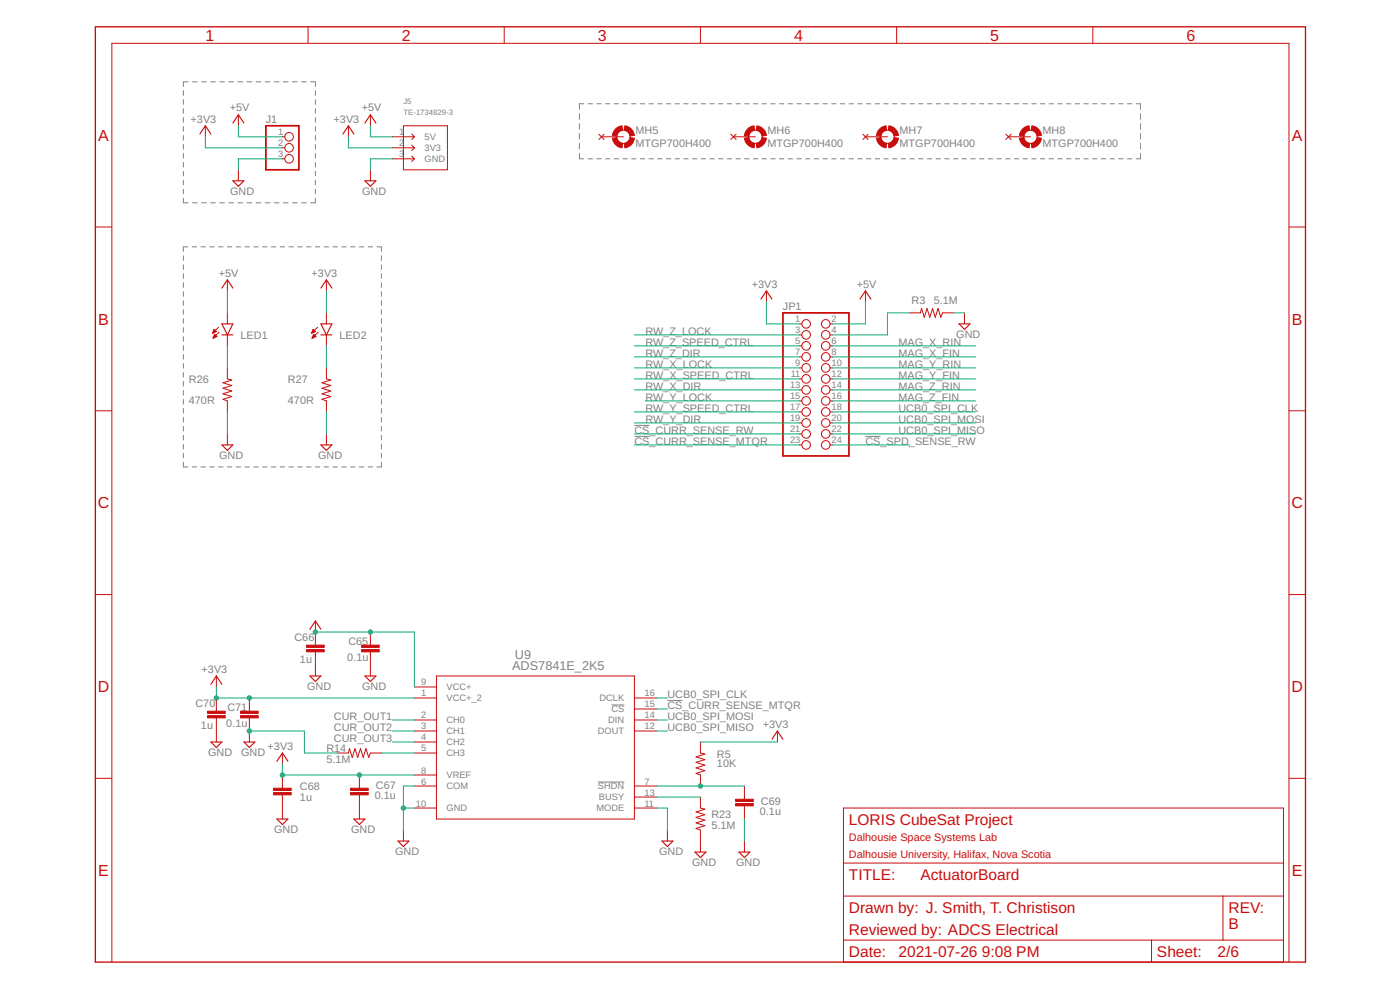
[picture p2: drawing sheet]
<svg xmlns="http://www.w3.org/2000/svg" width="420mm" height="297mm" viewBox="0 0 420 297" stroke-linecap="round" stroke-linejoin="round" font-family="sans-serif">
<g fill="none" stroke="#808080" stroke-width=".3">
<path d="M55 27.2v1.4M55 29.9v1.4M55 32.6v1.4M55 35.3v1.4M55 38v1.4M56.5 24.6h-1.5v1.3M57.8 24.6h1.4M60.5 24.6h1.4M63.2 24.6h1.4M65.9 24.6h1.5M68.7 24.6h1.4M71.4 24.6h1.4"/>
<path d="M74.1 24.6h1.5M76.9 24.6h1.4M79.6 24.6h1.4M82.3 24.6h1.4M85 24.6h1.5M87.8 24.6h1.4M90.5 24.6h1.4M93.2 24.6h1.5v1.3M94.7 27.2v1.4M94.7 29.9v1.4M94.7 32.6v1.4M94.7 35.3v1.4"/>
<path d="M94.7 38v1.4M173.9 34.1v1.7M173.9 37.1v1.7M175.2 31.1h-1.3v1.7M176.5 31.1h1.3M179.1 31.1h1.3M181.7 31.1h1.3M184.3 31.1h1.4M186.9 31.1h1.4M189.5 31.1h1.4M192.2 31.1h1.3M194.8 31.1h1.3"/>
<path d="M197.4 31.1h1.3M200 31.1h1.3M202.6 31.1h1.3M205.2 31.1h1.3M207.8 31.1h1.3M210.4 31.1h1.4M213 31.1h1.4M215.7 31.1h1.3M218.3 31.1h1.3M220.9 31.1h1.3M223.5 31.1h1.3M226.1 31.1h1.3"/>
<path d="M228.7 31.1h1.3M231.3 31.1h1.3M233.9 31.1h1.3M236.5 31.1h1.3M239.2 31.1h1.3M241.8 31.1h1.3M244.4 31.1h1.3M247 31.1h1.3M249.6 31.1h1.3M252.2 31.1h1.3M254.8 31.1h1.3M257.4 31.1h1.3"/>
<path d="M260 31.1h1.3M262.7 31.1h1.3M265.3 31.1h1.3M267.9 31.1h1.3M270.5 31.1h1.3M273.1 31.1h1.3M275.7 31.1h1.3M278.3 31.1h1.3M280.9 31.1h1.3M283.5 31.1h1.3M286.2 31.1h1.3M288.8 31.1h1.3"/>
<path d="M291.4 31.1h1.3M294 31.1h1.3M296.6 31.1h1.3M299.2 31.1h1.3M301.8 31.1h1.3M304.4 31.1h1.3M307 31.1h1.3M309.6 31.1h1.4M312.3 31.1h1.3M314.9 31.1h1.3M317.5 31.1h1.3M320.1 31.1h1.3"/>
<path d="M322.7 31.1h1.3M325.3 31.1h1.3M327.9 31.1h1.3M330.5 31.1h1.3M333.1 31.1h1.4M335.7 31.1h1.4M338.3 31.1h1.4M341 31.1h1.3v1.7M342.3 34.1v1.7M342.3 37.1v1.7M55 40.7v1.4M55 43.3v1.4"/>
<path d="M55 46v1.4M55 48.7v1.4M55 51.4v1.4M55 54.1v1.4M55 56.8v1.4M55 59.5v1.4h1.5M94.7 40.7v1.4M94.7 43.3v1.4M94.7 46v1.4M94.7 48.7v1.4M94.7 51.4v1.4M94.7 54.1v1.4"/>
<path d="M94.7 56.8v1.4M94.7 59.5v1.4h-1.5M173.9 40v1.7M173.9 43v1.7M173.9 46v1.6h1.3M176.5 47.6h1.3M179.1 47.6h1.3M181.7 47.6h1.3M184.3 47.6h1.4M186.9 47.6h1.4M189.5 47.6h1.4M192.2 47.6h1.3"/>
<path d="M194.8 47.6h1.3M197.4 47.6h1.3M200 47.6h1.3M202.6 47.6h1.3M205.2 47.6h1.3M207.8 47.6h1.3M210.4 47.6h1.4M213 47.6h1.4M215.7 47.6h1.3M218.3 47.6h1.3M220.9 47.6h1.3M223.5 47.6h1.3"/>
<path d="M226.1 47.6h1.3M228.7 47.6h1.3M231.3 47.6h1.3M233.9 47.6h1.3M236.5 47.6h1.3M239.2 47.6h1.3M241.8 47.6h1.3M244.4 47.6h1.3M247 47.6h1.3M249.6 47.6h1.3M252.2 47.6h1.3M254.8 47.6h1.3"/>
<path d="M257.4 47.6h1.3M260 47.6h1.3M262.7 47.6h1.3M265.3 47.6h1.3M267.9 47.6h1.3M270.5 47.6h1.3M273.1 47.6h1.3M275.7 47.6h1.3M278.3 47.6h1.3M280.9 47.6h1.3M283.5 47.6h1.3M286.2 47.6h1.3"/>
<path d="M288.8 47.6h1.3M291.4 47.6h1.3M294 47.6h1.3M296.6 47.6h1.3M299.2 47.6h1.3M301.8 47.6h1.3M304.4 47.6h1.3M307 47.6h1.3M309.6 47.6h1.4M312.3 47.6h1.3M314.9 47.6h1.3M317.5 47.6h1.3"/>
<path d="M320.1 47.6h1.3M322.7 47.6h1.3M325.3 47.6h1.3M327.9 47.6h1.3M330.5 47.6h1.3M333.1 47.6h1.4M335.7 47.6h1.4M338.3 47.6h1.4M342.3 40v1.7M342.3 43v1.7M342.3 46v1.6h-1.3M55 76.8v1.3"/>
<path d="M55 79.5v1.4M56.4 74.1h-1.4v1.4M57.7 74.1h1.3M57.8 60.9h1.4M60.3 74.1h1.4M60.5 60.9h1.4M62.9 74.1h1.4M63.2 60.9h1.4M65.6 74.1h1.3M65.9 60.9h1.5M68.2 74.1h1.4M68.7 60.9h1.4"/>
<path d="M70.9 74.1h1.3M71.4 60.9h1.4M73.5 74.1h1.3M74.1 60.9h1.5M76.2 74.1h1.3M76.9 60.9h1.4M78.8 74.1h1.3M79.6 60.9h1.4M81.4 74.1h1.4M82.3 60.9h1.4M84.1 74.1h1.3M85 60.9h1.5"/>
<path d="M86.7 74.1h1.4M87.8 60.9h1.4M89.4 74.1h1.3M90.5 60.9h1.4M92 74.1h1.3M94.6 74.1h1.4M97.3 74.1h1.3M99.9 74.1h1.4M102.6 74.1h1.3M105.2 74.1h1.3M107.8 74.1h1.4M110.5 74.1h1.3"/>
<path d="M113.1 74.1h1.4v1.4M114.5 76.8v1.3M114.5 79.5v1.4M55 82.1v1.4M55 84.8v1.4M55 87.5v1.4M55 90.2v1.4M55 92.9v1.4M55 95.6v1.4M55 98.3v1.4M114.5 82.1v1.4M114.5 84.8v1.4"/>
<path d="M114.5 87.5v1.4M114.5 90.2v1.4M114.5 92.9v1.4M114.5 95.6v1.4M114.5 98.3v1.4M55 101v1.4M55 103.7v1.4M55 106.4v1.4M55 109.1v1.4M55 111.8v1.4M55 114.5v1.4M55 117.2v1.4"/>
<path d="M55 119.8v1.4M114.5 101v1.4M114.5 103.7v1.4M114.5 106.4v1.4M114.5 109.1v1.4M114.5 111.8v1.4M114.5 114.5v1.4M114.5 117.2v1.4M114.5 119.8v1.4M55 122.6v1.3M55 125.2v1.4M55 127.9v1.4"/>
<path d="M55 130.6v1.4M55 133.3v1.4M55 136v1.4M55 138.7v1.4h1.4M114.5 122.6v1.3M114.5 125.2v1.4M114.5 127.9v1.4M114.5 130.6v1.4M114.5 133.3v1.4M114.5 136v1.4M114.5 138.7v1.4h-1.4M190.4 127.6h4.5"/>
<path d="M190.4 130.9h4.5M259.7 130.9h4.6M57.7 140.1h1.3M60.3 140.1h1.4M62.9 140.1h1.4M65.6 140.1h1.3M68.2 140.1h1.4M70.9 140.1h1.3M73.5 140.1h1.3M76.2 140.1h1.3M78.8 140.1h1.3M81.4 140.1h1.4"/>
<path d="M84.1 140.1h1.3M86.7 140.1h1.4M89.4 140.1h1.3M92 140.1h1.3M94.6 140.1h1.4M97.3 140.1h1.3M99.9 140.1h1.4M102.6 140.1h1.3M105.2 140.1h1.3M107.8 140.1h1.4M110.5 140.1h1.3M183.5 211.5h3.9"/>
<path d="M200.3 210.2h4.5M179.5 234.6h7.9"/>
</g>
<g fill="#c90d0c" stroke="#c90d0c" stroke-width=".3">
<path d="M187.5 37.8a3.2 3.2 0 0 1 2.9 2.8l-1.3 .2-.5-1-1.3-.7z" fill-rule="evenodd"/>
<path d="M184.7 38.7l.8-.6 1.2-.3 .2 1.3-1.4 .7-.4 1-1.3-.2 .4-1.1z" fill-rule="evenodd"/>
<path d="M183.8 41.5l1.3-.2 .4 1 1.4 .7-.2 1.3a3.2 3.2 0 0 1-2.9-2.8z" fill-rule="evenodd"/>
<path d="M187.3 43l1.3-.7 .5-1 1.3 .2a3.2 3.2 0 0 1-2.9 2.8z" fill-rule="evenodd"/>
<path d="M227.1 37.8a3.3 3.3 0 0 1 2.9 2.8l-1.3 .2-.4-1-1.3-.7z" fill-rule="evenodd"/>
<path d="M224.4 38.7l.7-.6 1.2-.3 .2 1.3-1.3 .7-.5 1-1.3-.2 .4-1.1z" fill-rule="evenodd"/>
<path d="M223.4 41.5l1.3-.2 .5 1 1.3 .7-.2 1.3a3.3 3.3 0 0 1-2.9-2.8z" fill-rule="evenodd"/>
<path d="M227 43l1.3-.7 .4-1 1.3 .2a3.3 3.3 0 0 1-2.9 2.8z" fill-rule="evenodd"/>
<path d="M266.7 37.8a3.3 3.3 0 0 1 2.9 2.8l-1.3 .2-.4-1-1.3-.7z" fill-rule="evenodd"/>
<path d="M264 38.7l.8-.6 1.1-.3 .2 1.3-1.3 .7-.4 1-1.4-.2 .4-1.1z" fill-rule="evenodd"/>
<path d="M263 41.5l1.4-.2 .4 1 1.3 .7-.2 1.3a3.3 3.3 0 0 1-2.9-2.8z" fill-rule="evenodd"/>
<path d="M266.6 43l1.3-.7 .4-1 1.3 .2a3.3 3.3 0 0 1-2.9 2.8z" fill-rule="evenodd"/>
<path d="M309.7 37.8a3.2 3.2 0 0 1 2.8 2.8l-1.2 .2-.5-1-1.3-.7z" fill-rule="evenodd"/>
<path d="M306.9 38.7l.8-.6 1.1-.3 .2 1.3-1.3 .7-.4 1-1.3-.2 .3-1.1z" fill-rule="evenodd"/>
<path d="M306 41.5l1.3-.2 .4 1 1.3 .7-.2 1.3a3.2 3.2 0 0 1-2.8-2.8z" fill-rule="evenodd"/>
<path d="M309.5 43l1.3-.7 .5-1 1.2 .2a3.2 3.2 0 0 1-2.8 2.8z" fill-rule="evenodd"/>
</g>
<g fill="none" stroke="#c90d0c" stroke-width=".3">
<path d="M92.5 8v5M151.3 8v5M210.2 8v5M269.1 8v5M328 8v5M61.6 37.7v3.3M71.5 34.4v3.3M104.6 37.7v3.3M111.2 34.4v3.3M121.1 37.7h13.2v13.2h-13.2zM71.5 50.9v3.4M84.8 41h.7"/>
<path d="M84.8 44.3h.7M84.8 47.6h.7M111.2 50.9v3.4M117.8 41h6.6M117.8 44.3h6.6M117.8 47.6h6.6M123.5 40.2l.9 .8M123.5 43.5l.9 .8M123.5 46.8l.9 .8M124.4 41l-.9 .9M124.4 44.3l-.9 .9M124.4 47.6l-.9 .9"/>
<path d="M179.7 40.3l1.6 1.5M180.5 41h6.6M181.3 40.3l-1.6 1.5M219.3 40.3l1.6 1.5M220.1 41h6.6M220.9 40.3l-1.6 1.5M259 40.3l1.5 1.5M259.7 41h6.6M260.5 40.3l-1.5 1.5M301.9 40.3l1.5 1.5M302.7 41h6.6M303.4 40.3l-1.5 1.5"/>
<path d="M28.6 68.1h5M386.8 68.1h5M63.8 99.9h.3M63.9 99.7h.6M64 99.5h.8M64.1 99.4h.7M64.1 99.2h.5M64.2 99h.3M64.3 98.9h.1M64.3 98.8l.6 .7-1.1 .5zM65.6 98.2l-1.8 1.8M65.8 99.7l-1.9 1.8"/>
<path d="M68.2 84v3.3M68.2 93.9v3.3M93.5 99.9h.3M93.6 99.7h.5M93.7 99.5h.9M93.8 99.4h.7M93.8 99.2h.6M93.9 99h.3M94 98.9h.1M94 98.8l.7 .7-1.2 .5zM95.3 98.2l-1.8 1.8M95.5 99.7l-1.8 1.8"/>
<path d="M98 84v3.3M98 93.9v3.3M230 87.3v3.3M239.9 97.2h.7M249.1 97.2h.7M259.7 87.3v3.3M272.9 93.9h3.3l.4-1.3 .8 2.6 .8-2.6 .8 2.6 .9-2.6 .8 2.6 .8-2.6 .8 2.6 .6-1.3h3.3M289.5 93.9v3.3M64 101.4h.2M64.1 101.2h.5M64.1 101h.9M64.2 100.9h.8"/>
<path d="M64.3 100.7h.5M64.3 100.5h.4M64.4 100.4h.1M64.4 100.3l.7 .7-1.2 .5zM68.2 100.5v3.3M68.2 110.4v3.3l1.4 .3-2.7 .9 2.7 .8-2.7 .8 2.7 .8-2.7 .9 2.7 .8-2.7 .8 1.3 .5v3.3M93.7 101.4h.2M93.8 101.2h.5M93.9 101h.8M93.9 100.9h.8M94 100.7h.5M94.1 100.5h.3"/>
<path d="M94.1 100.4h.1M94.1 100.3l.7 .7-1.1 .5zM98 100.5v3.3M98 110.4v3.3l1.3 .3-2.7 .9 2.7 .8-2.7 .8 2.7 .8-2.7 .9 2.7 .8-2.7 .8 1.4 .5v3.3M239.9 100.5h.7M239.9 103.8h.7M239.9 107.1h.7M239.9 110.4h.7M239.9 113.7h.7M239.9 117h.7M249.1 100.5h.7M249.1 103.8h.7"/>
<path d="M249.1 107.1h.7M249.1 110.4h.7M249.1 113.7h.7M249.1 117h.7M28.6 123.3h5M68.2 130.2v3.3M98 130.2v3.3M239.9 120.3h.7M239.9 123.6h.7M239.9 126.9h.7M239.9 130.2h.7M239.9 133.5h.7"/>
<path d="M249.1 120.3h.7M249.1 123.6h.7M249.1 126.9h.7M249.1 130.2h.7M249.1 133.5h.7M386.8 123.3h5M28.6 178.4h5M386.8 178.4h5M94.7 186.3v7.3M94.7 195.6v7.2M111.2 189.6v4M111.2 195.6v7.2"/>
<path d="M64.9 202.8v3.3M64.9 209.4v4M64.9 215.4v7.2M74.8 209.4v4M74.8 215.4v7.2M124.4 209.4h6.6M124.4 216h6.6M124.4 219.3h6.6M124.4 206.1h6.6M131 202.8h59.4v42.9h-59.4zM190.4 209.4h6.6M190.4 216h6.6"/>
<path d="M190.4 219.3h6.6M190.4 212.7h6.6M233.3 219.3v3.3M28.6 233.5h5M84.8 225.9v3.3M84.8 232.5v4M84.8 238.5v7.2M101.3 225.9h3.3l.3-1.3 .8 2.7 .8-2.7 .9 2.7 .8-2.7 .8 2.7 .8-2.7 .9 2.7 .5-1.4h3.3M107.9 232.5v4M107.9 238.5v7.2M124.4 222.6h6.6M124.4 225.9h6.6"/>
<path d="M124.4 235.8h6.6M124.4 232.5h6.6M190.4 235.8h6.6M190.4 239.1h6.6M210.2 222.6v3.3l1.3 .4-2.6 .8 2.6 .8-2.6 .8 2.6 .9-2.6 .8 2.6 .8-2.6 .9 1.3 .4v3.3M210.2 239.1v3.3l1.3 .4-2.6 .8 2.6 .8-2.6 .9 2.6 .8-2.6 .8 2.6 .8-2.6 .9 1.3 .4v6.7M223.4 235.8v4M386.8 233.5h5M121.1 249v3.3M124.4 242.4h6.6M190.4 242.4h6.6M200.3 249v3.3"/>
<path d="M223.4 241.8v3.9M223.4 252.3v3.4M253.1 242.4h132.1v46.3h-132.1zM253.1 259h132.1M253.1 268.9h132.1M367 268.9v13.2M33.6 288.7v-275.7h353.2v275.7M253.1 282.1h132.1M345.6 282.1v6.6"/>
<circle cx="86.8" cy="44.3" r="1.29"/>
<circle cx="86.8" cy="47.6" r="1.29"/>
<circle cx="86.8" cy="41" r="1.29"/>
<circle cx="187.1" cy="41" r="1.99"/>
<circle cx="226.7" cy="41" r="1.99"/>
<circle cx="266.3" cy="41" r="1.99"/>
<circle cx="309.3" cy="41" r="1.99"/>
<circle cx="241.9" cy="97.2" r="1.29"/>
<circle cx="247.8" cy="97.2" r="1.29"/>
<circle cx="241.9" cy="110.4" r="1.29"/>
<circle cx="241.9" cy="103.8" r="1.29"/>
<circle cx="241.9" cy="107.1" r="1.29"/>
<circle cx="241.9" cy="113.7" r="1.29"/>
<circle cx="241.9" cy="100.5" r="1.29"/>
<circle cx="241.9" cy="117" r="1.29"/>
<circle cx="247.8" cy="107.1" r="1.29"/>
<circle cx="247.8" cy="110.4" r="1.29"/>
<circle cx="247.8" cy="103.8" r="1.29"/>
<circle cx="247.8" cy="100.5" r="1.29"/>
<circle cx="247.8" cy="113.7" r="1.29"/>
<circle cx="247.8" cy="117" r="1.29"/>
<circle cx="241.9" cy="133.5" r="1.29"/>
<circle cx="241.9" cy="123.6" r="1.29"/>
<circle cx="241.9" cy="130.2" r="1.29"/>
<circle cx="241.9" cy="126.9" r="1.29"/>
<circle cx="241.9" cy="120.3" r="1.29"/>
<circle cx="247.8" cy="120.3" r="1.29"/>
<circle cx="247.8" cy="126.9" r="1.29"/>
<circle cx="247.8" cy="123.6" r="1.29"/>
<circle cx="247.8" cy="130.2" r="1.29"/>
<circle cx="247.8" cy="133.5" r="1.29"/>
</g>
<path d="M79.8 37.7h9.9v13.2h-9.9zM235 93.9h19.8v42.9h-19.8z" fill="none" stroke="#c90d0c" stroke-width=".53"/>
<g fill="none" stroke="#c90d0c" stroke-width=".34">
<path d="M69.9 36.9l1.6-2.5 1.7 2.5M109.5 36.9l1.7-2.5 1.6 2.5M60 40.2l1.6-2.5 1.7 2.5M69.9 54.3h3.3l-1.7 1.6zM102.9 40.2l1.7-2.5 1.6 2.5M109.5 54.3h3.3l-1.6 1.6zM66.6 97.2h3.3l-1.7 3.3zM66.6 86.4l1.6-2.4 1.7 2.4M96.3 97.2h3.3l-1.6 3.3zM96.3 86.4l1.7-2.4 1.6 2.4M228.4 89.7l1.6-2.4 1.7 2.4M258.1 89.7l1.6-2.4 1.7 2.4"/>
<path d="M287.8 97.2h3.3l-1.6 1.6zM66.6 100.5h3.3M96.3 100.5h3.3M66.6 133.5h3.3l-1.7 1.6zM96.3 133.5h3.3l-1.6 1.6zM93 188.8l1.7-2.5 1.6 2.5M63.3 205.3l1.6-2.5 1.7 2.5M93 202.8h3.3l-1.6 1.7zM109.5 202.8h3.3l-1.6 1.7zM63.3 222.6h3.3l-1.7 1.7zM73.2 222.6h3.3l-1.7 1.7zM83.1 228.4l1.7-2.5 1.6 2.5"/>
<path d="M231.7 221.8l1.6-2.5 1.7 2.5M83.1 245.7h3.3l-1.6 1.7zM106.2 245.7h3.3l-1.6 1.7zM119.4 252.3h3.3l-1.6 1.7zM198.6 252.3h3.4l-1.7 1.7zM208.6 255.7h3.3l-1.7 1.6zM221.8 255.7h3.3l-1.7 1.6z"/>
</g>
<path d="M28.6 8h363.2v280.7h-363.2z" fill="none" stroke="#c90d0c" stroke-width=".4"/>
<g fill="#c90d0c" stroke="#c90d0c" stroke-width=".3">
<path d="M108.5 194.9h5.3v.7h-5.3z"/>
<path d="M108.5 193.6h5.3v.6h-5.3z"/>
<path d="M92 194.9h5.3v.7h-5.3z"/>
<path d="M92 193.6h5.3v.6h-5.3z"/>
<path d="M105.2 237.8h5.3v.7h-5.3z"/>
<path d="M105.2 236.5h5.3v.7h-5.3z"/>
<path d="M82.1 237.8h5.3v.7h-5.3z"/>
<path d="M82.1 236.5h5.3v.7h-5.3z"/>
<path d="M220.8 241.1h5.3v.7h-5.3z"/>
<path d="M220.8 239.8h5.3v.7h-5.3z"/>
<path d="M62.3 214.7h5.3v.7h-5.3z"/>
<path d="M62.3 213.4h5.3v.7h-5.3z"/>
<path d="M72.2 214.7h5.3v.7h-5.3z"/>
<path d="M72.2 213.4h5.3v.7h-5.3z"/>
</g>
<g fill="none" stroke="#0dab76" stroke-width=".3">
<path d="M71.5 37.7v3.3h13.3M111.2 37.7v3.3h6.6M61.6 41v3.3h23.2M84.8 47.6h-13.3v3.3M104.6 41v3.3h13.2M117.8 47.6h-6.6v3.3M68.2 87.3v6.6M98 87.3v6.6M230 90.6v6.6h9.9M259.7 90.6v6.6h-9.9M272.9 93.9h-6.6v6.6h-16.5M286.2 93.9h3.3"/>
<path d="M68.2 103.8v6.6M98 103.8v6.6M190.4 110.4h49.5M190.4 117h49.5M190.4 113.7h49.5M190.4 107.1h49.5M190.4 103.8h49.5M190.4 100.5h49.5M249.8 110.4h43M249.8 117h43M249.8 113.7h43M249.8 107.1h43"/>
<path d="M249.8 103.8h43M68.2 123.6v6.6M98 123.6v6.6M190.4 126.9h49.5M190.4 130.2h49.5M190.4 123.6h49.5M190.4 133.5h49.5M193.7 120.3h46.2M249.8 126.9h43M249.8 130.2h43M249.8 123.6h43M249.8 120.3h43"/>
<path d="M249.8 133.5h23.1M94.7 189.6h29.7v16.5M64.9 206.1v3.3h59.5M74.8 219.3h16.6v6.6h9.9M117.8 219.3h6.6M117.8 216h6.6M197 219.3h3.3M197 216h3.3M197 209.4h3.3M197 212.7h3.3M84.8 229.2v3.3h39.6M114.5 225.9h9.9"/>
<path d="M117.8 222.6h6.6M124.4 235.8h-3.3v13.2M197 235.8h26.4M197 239.1h13.2M210.2 222.6h23.1M121.1 242.4h3.3M197 242.4h3.3v6.6M223.4 245.7v6.6"/>
</g>
<g fill="#0dab76" stroke="#0dab76" stroke-width=".3">
<circle cx="121.1" cy="242.4" r=".66"/>
<circle cx="74.8" cy="219.3" r=".66"/>
<circle cx="107.9" cy="232.5" r=".66"/>
<circle cx="84.8" cy="232.5" r=".66"/>
<circle cx="74.8" cy="209.4" r=".66"/>
<circle cx="64.9" cy="209.4" r=".66"/>
<circle cx="111.2" cy="189.6" r=".66"/>
<circle cx="94.7" cy="189.6" r=".66"/>
<circle cx="210.2" cy="235.8" r=".66"/>
</g>
<g font-size="4.8" fill="#c90d0c">
<text x="61.7" y="12.2">1</text>
<text x="120.6" y="12.2">2</text>
<text x="179.4" y="12.2">3</text>
<text x="238.3" y="12.2">4</text>
<text x="297.2" y="12.2">5</text>
<text x="356.1" y="12.2">6</text>
<text x="29.5" y="42.2">A</text>
<text x="387.7" y="42.2">A</text>
<text x="29.5" y="97.4">B</text>
<text x="387.7" y="97.4">B</text>
<text x="29.4" y="152.5">C</text>
<text x="387.6" y="152.5">C</text>
<text x="29.4" y="207.7">D</text>
<text x="387.6" y="207.7">D</text>
<text x="29.5" y="262.8">E</text>
<text x="387.7" y="262.8">E</text>
</g>
<g font-size="4.7" fill="#c90d0c">
<text x="254.8" y="247.4">LORIS CubeSat Project</text>
<text x="254.8" y="263.9">TITLE:</text>
<text x="276.2" y="263.9">ActuatorBoard</text>
<text x="254.8" y="273.8">Drawn by: J. Smith, T. Christison</text>
<text x="368.7" y="273.8">REV:</text>
<text x="254.8" y="280.4">Reviewed by: ADCS Electrical</text>
<text x="368.7" y="278.8">B</text>
<text x="254.8" y="287">Date:</text>
<text x="269.6" y="287">2021-07-26</text>
<text x="294.7" y="287">9:08 PM</text>
<text x="347.2" y="287">Sheet:</text>
<text x="365.4" y="287">2/6</text>
</g>
<g font-size="3.8" fill="#808080">
<text x="154.5" y="197.6">U9</text>
<text x="153.7" y="200.9">ADS7841E_2K5</text>
</g>
<g font-size="3.3" fill="#808080">
<text x="68.9" y="33.5">+5V</text>
<text x="108.6" y="33.5">+5V</text>
<text x="57.2" y="36.8">+3V3</text>
<text x="79.8" y="36.9">J1</text>
<text x="100.1" y="36.8">+3V3</text>
<text x="190.7" y="40.3">MH5</text>
<text x="230.4" y="40.3">MH6</text>
<text x="270" y="40.3">MH7</text>
<text x="312.9" y="40.3">MH8</text>
<text x="190.7" y="44.3">MTGP700H400</text>
<text x="230.4" y="44.3">MTGP700H400</text>
<text x="270" y="44.3">MTGP700H400</text>
<text x="312.9" y="44.3">MTGP700H400</text>
<text x="69.1" y="58.4">GND</text>
<text x="108.7" y="58.4">GND</text>
<text x="65.6" y="83">+5V</text>
<text x="93.5" y="83">+3V3</text>
<text x="225.6" y="86.3">+3V3</text>
<text x="257.1" y="86.3">+5V</text>
<text x="235" y="93.1">JP1</text>
<text x="273.6" y="91.3">R3</text>
<text x="280.2" y="91.2">5.1M</text>
<text x="72.2" y="101.8">LED1</text>
<text x="101.9" y="101.8">LED2</text>
<text x="193.7" y="100.5">RW_Z_LOCK</text>
<text x="287" y="101.3">GND</text>
<text x="193.7" y="107.1">RW_Z_DIR</text>
<text x="193.7" y="103.8">RW_Z_SPEED_CTRL</text>
<text x="269.6" y="107.1">MAG_X_FIN</text>
<text x="269.6" y="103.8">MAG_X_RIN</text>
<text x="193.7" y="113.7">RW_X_SPEED_CTRL</text>
<text x="193.7" y="110.4">RW_X_LOCK</text>
<text x="269.6" y="110.4">MAG_Y_RIN</text>
<text x="269.6" y="113.7">MAG_Y_FIN</text>
<text x="56.7" y="115">R26</text>
<text x="86.4" y="115">R27</text>
<text x="193.7" y="117">RW_X_DIR</text>
<text x="269.6" y="117">MAG_Z_RIN</text>
<text x="56.7" y="121.3">470R</text>
<text x="86.4" y="121.3">470R</text>
<text x="193.7" y="123.6">RW_Y_SPEED_CTRL</text>
<text x="193.7" y="120.3">RW_Y_LOCK</text>
<text x="269.6" y="123.6">UCB0_SPI_CLK</text>
<text x="269.6" y="120.3">MAG_Z_FIN</text>
<text x="190.4" y="130.2">CS_CURR_SENSE_RW</text>
<text x="193.7" y="126.9">RW_Y_DIR</text>
<text x="269.6" y="126.9">UCB0_SPI_MOSI</text>
<text x="269.6" y="130.2">UCB0_SPI_MISO</text>
<text x="65.8" y="137.6">GND</text>
<text x="95.5" y="137.6">GND</text>
<text x="190.4" y="133.5">CS_CURR_SENSE_MTQR</text>
<text x="259.7" y="133.5">CS_SPD_SENSE_RW</text>
<text x="88.4" y="192.4">C66</text>
<text x="104.6" y="193.4">C65</text>
<text x="60.5" y="201.8">+3V3</text>
<text x="90" y="199">1u</text>
<text x="104.2" y="198.4">0.1u</text>
<text x="92.2" y="207">GND</text>
<text x="108.7" y="207">GND</text>
<text x="200.3" y="209.4">UCB0_SPI_CLK</text>
<text x="58.7" y="212.2">C70</text>
<text x="68.2" y="213.2">C71</text>
<text x="200.3" y="212.7">CS_CURR_SENSE_MTQR</text>
<text x="60.3" y="218.8">1u</text>
<text x="67.9" y="218.2">0.1u</text>
<text x="100.2" y="216">CUR_OUT1</text>
<text x="100.2" y="219.3">CUR_OUT2</text>
<text x="200.3" y="216">UCB0_SPI_MOSI</text>
<text x="200.3" y="219.3">UCB0_SPI_MISO</text>
<text x="228.9" y="218.3">+3V3</text>
<text x="62.5" y="226.8">GND</text>
<text x="72.4" y="226.8">GND</text>
<text x="80.3" y="224.9">+3V3</text>
<text x="98" y="225.6">R14</text>
<text x="100.2" y="222.6">CUR_OUT3</text>
<text x="215.2" y="227.3">R5</text>
<text x="98" y="228.9">5.1M</text>
<text x="215.2" y="230.2">10K</text>
<text x="90" y="237">C68</text>
<text x="112.5" y="239.6">0.1u</text>
<text x="112.8" y="236.7">C67</text>
<text x="90" y="240.3">1u</text>
<text x="213.5" y="245.5">R23</text>
<text x="228" y="244.6">0.1u</text>
<text x="228.4" y="241.6">C69</text>
<text x="82.3" y="249.9">GND</text>
<text x="105.4" y="249.9">GND</text>
<text x="213.5" y="248.7">5.1M</text>
<text x="118.6" y="256.5">GND</text>
<text x="197.8" y="256.5">GND</text>
<text x="207.7" y="259.8">GND</text>
<text x="220.9" y="259.8">GND</text>
</g>
<g font-size="3.3" fill="#c90d0c">
<text x="254.8" y="252.4">Dalhousie Space Systems Lab</text>
<text x="254.8" y="257.3">Dalhousie University, Halifax, Nova Scotia</text>
</g>
<g font-size="2.8" fill="#808080">
<text x="83.5" y="40.6">1</text>
<text x="119.8" y="40.6">1</text>
<text x="83.5" y="43.9">2</text>
<text x="83.5" y="47.2">3</text>
<text x="119.8" y="43.9">2</text>
<text x="119.8" y="47.2">3</text>
<text x="127.4" y="42">5V</text>
<text x="127.4" y="45.3">3V3</text>
<text x="127.4" y="48.6">GND</text>
<text x="238.6" y="96.7">1</text>
<text x="238.6" y="100">3</text>
<text x="249.6" y="96.7">2</text>
<text x="249.6" y="100">4</text>
<text x="238.6" y="103.3">5</text>
<text x="238.6" y="106.6">7</text>
<text x="249.6" y="103.3">6</text>
<text x="249.6" y="106.6">8</text>
<text x="237.3" y="113.2">11</text>
<text x="238.6" y="109.9">9</text>
<text x="249.6" y="109.9">10</text>
<text x="249.6" y="113.2">12</text>
<text x="237.1" y="116.5">13</text>
<text x="237.1" y="119.8">15</text>
<text x="249.6" y="116.5">14</text>
<text x="249.6" y="119.8">16</text>
<text x="237.1" y="123.1">17</text>
<text x="249.6" y="123.1">18</text>
<text x="237.1" y="126.4">19</text>
<text x="237.1" y="129.7">21</text>
<text x="249.6" y="126.4">20</text>
<text x="249.6" y="129.7">22</text>
<text x="237.1" y="133">23</text>
<text x="249.6" y="133">24</text>
<text x="126.4" y="209">1</text>
<text x="126.4" y="205.7">9</text>
<text x="134" y="207.1">VCC+</text>
<text x="193.4" y="209">16</text>
<text x="126.4" y="215.6">2</text>
<text x="134" y="210.4">VCC+_2</text>
<text x="179.9" y="210.4">DCLK</text>
<text x="183.5" y="213.7">CS</text>
<text x="193.4" y="215.6">14</text>
<text x="193.4" y="212.3">15</text>
<text x="126.4" y="218.9">3</text>
<text x="134" y="217">CH0</text>
<text x="134" y="220.3">CH1</text>
<text x="179.4" y="220.3">DOUT</text>
<text x="182.6" y="217">DIN</text>
<text x="193.4" y="218.9">12</text>
<text x="126.4" y="222.2">4</text>
<text x="126.4" y="225.5">5</text>
<text x="134" y="223.6">CH2</text>
<text x="134" y="226.9">CH3</text>
<text x="126.4" y="232.1">8</text>
<text x="134" y="233.5">VREF</text>
<text x="126.4" y="235.4">6</text>
<text x="134" y="236.8">COM</text>
<text x="179.5" y="236.8">SHDN</text>
<text x="193.4" y="235.4">7</text>
<text x="193.4" y="238.7">13</text>
<text x="124.8" y="242">10</text>
<text x="134" y="243.4">GND</text>
<text x="179" y="243.4">MODE</text>
<text x="179.8" y="240.1">BUSY</text>
<text x="193.4" y="242">11</text>
</g>
<g font-size="2.3" fill="#808080">
<text x="121.1" y="34.4">TE-1734829-3</text>
<text x="121.1" y="31.1">J5</text>
</g>
</svg>
